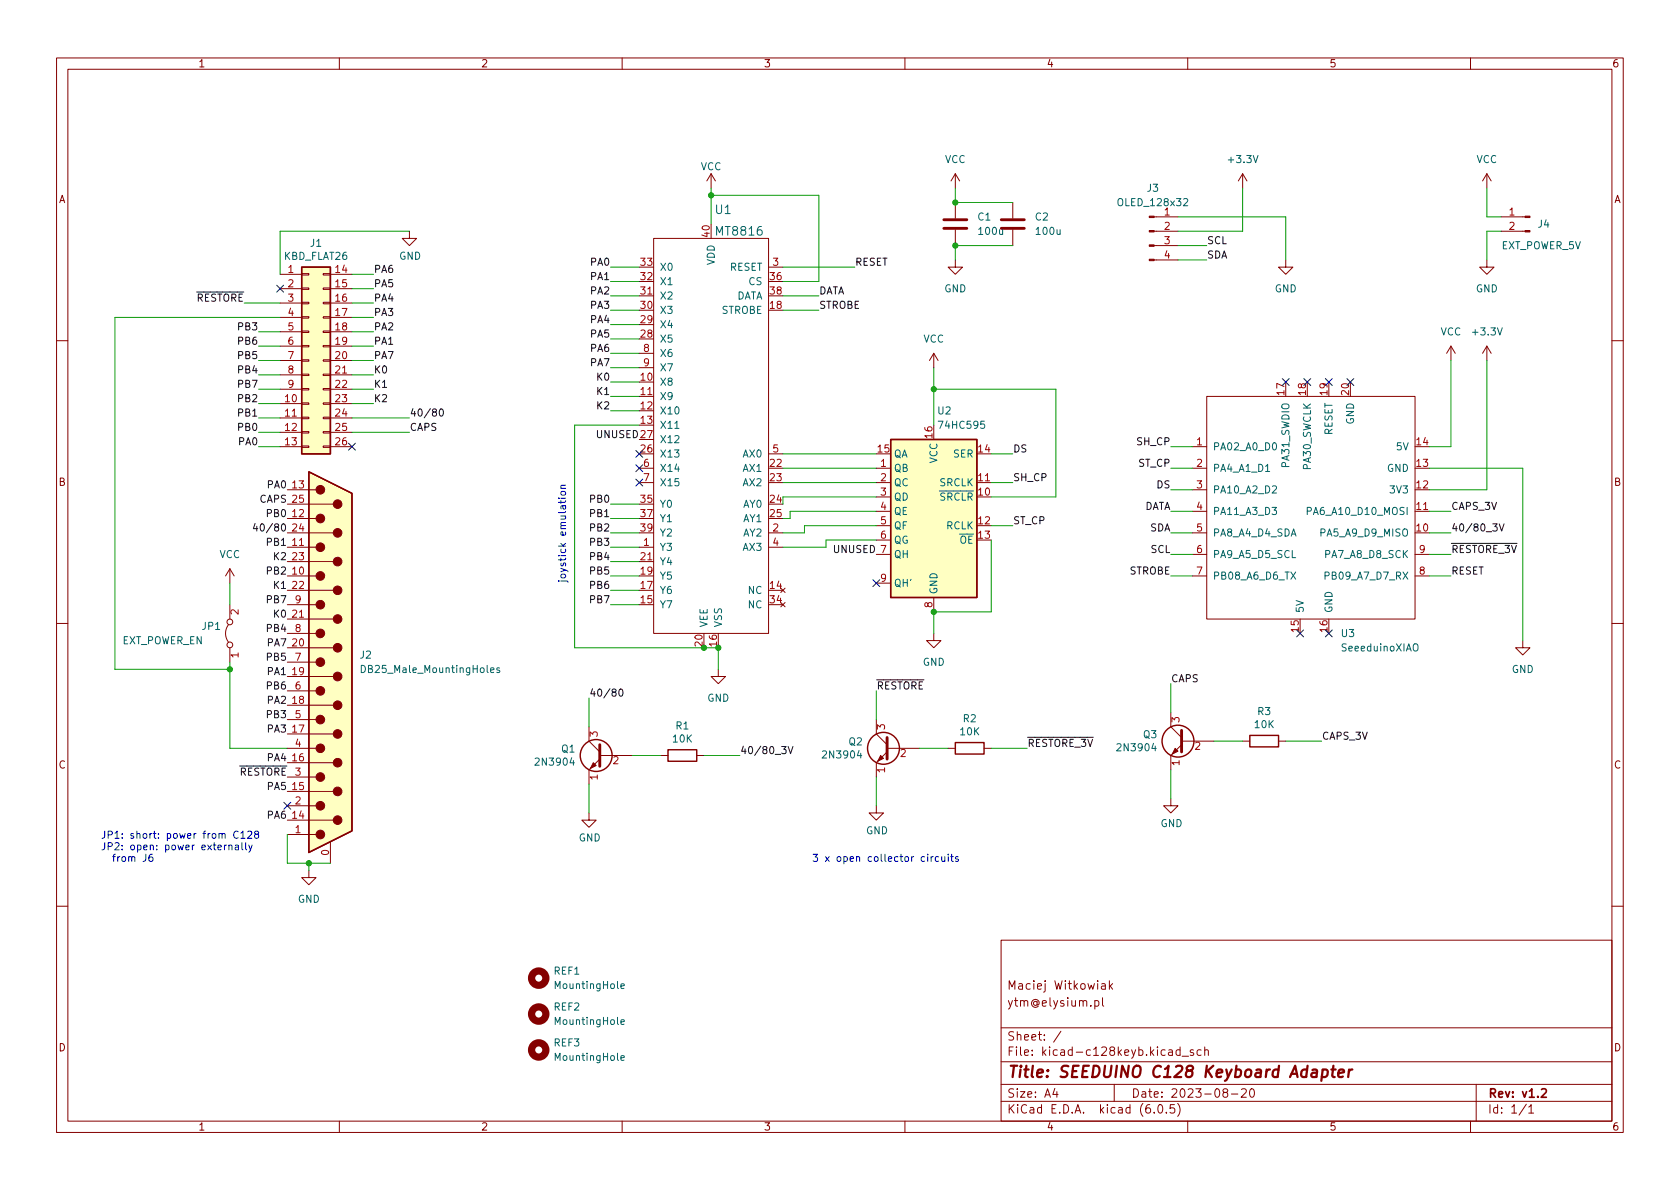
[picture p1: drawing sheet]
<svg xmlns="http://www.w3.org/2000/svg" width="297mm" height="210mm" viewBox="0 0 297 210" stroke-linecap="round" stroke-linejoin="round" font-family="sans-serif">
<g fill="none" stroke="#840000" stroke-width=".18">
<path d="M10 10.2h277v190.1h-277zM12 12.2h273v186.1h-273zM60 10.2v2M110 10.2v2M160 10.2v2M210 10.2v2M260 10.2v2M125.7 30.7l-.7 1.3M125.7 30.7v2.6M125.7 30.7l.8 1.3M168.9 30.7l-.8 1.3M168.9 30.7v2.6"/>
<path d="M168.9 35.8v2.8M168.9 30.7l.8 1.3M179.1 35.8v2.8M204.1 38.3h4.2M219.7 30.7l-.8 1.3M219.7 30.7v2.6M219.7 30.7l.8 1.3M262.9 30.7v2.6M262.9 30.7l-.8 1.3M262.9 30.7l.8 1.3M265.4 38.3h4.2M49.5 48.5h3.8"/>
<path d="M49.5 51h3.8M49.5 53.6h3.8M49.5 56.1h3.8M49.5 58.7h3.8M53.3 58.5h1.3v.3h-1.3zM53.3 56h1.3v.3h-1.3zM53.3 53.5h1.3v.2h-1.3zM53.3 50.9h1.3v.3h-1.3zM53.3 48.4h1.3v.2h-1.3zM57.1 58.5h1.3v.3h-1.3zM57.1 56h1.3v.3h-1.3zM57.1 53.5h1.3v.2h-1.3z"/>
<path d="M57.1 50.9h1.3v.3h-1.3zM57.1 48.4h1.3v.2h-1.3zM58.4 48.5h3.8M58.4 51h3.8M58.4 53.6h3.8M58.4 56.1h3.8M58.4 58.7h3.8M72.4 40.9v1.3h1.3l-1.3 1.2-1.3-1.2h1.3M113 52.3h2.6M115.6 42.2h20.3v69.8h-20.3zM135.9 47.2h2.5M168.9 46v1.2h1.3l-1.3 1.3-1.3-1.3h1.3"/>
<path d="M168.9 40.6v2.8M179.1 40.6v2.8M204.1 46h4.2M204.1 43.4h4.2M204.1 40.9h4.2M227.3 46v1.2h1.3l-1.3 1.3-1.2-1.3h1.2M262.9 46v1.2h1.3l-1.3 1.3-1.3-1.3h1.3M265.4 40.9h4.2M10 60.2h2M49.5 71.4h3.8M49.5 73.9h3.8M49.5 76.4h3.8"/>
<path d="M49.5 79h3.8M49.5 61.2h3.8M49.5 63.7h3.8M49.5 66.3h3.8M49.5 68.8h3.8M53.3 78.9h1.3v.2h-1.3zM53.3 76.3h1.3v.3h-1.3zM53.3 73.8h1.3v.2h-1.3zM53.3 71.2h1.3v.3h-1.3zM53.3 68.7h1.3v.3h-1.3zM53.3 66.2h1.3v.2h-1.3zM53.3 63.6h1.3v.3h-1.3z"/>
<path d="M53.3 61.1h1.3v.2h-1.3zM57.1 78.9h1.3v.2h-1.3zM57.1 76.3h1.3v.3h-1.3zM57.1 73.8h1.3v.2h-1.3zM57.1 71.2h1.3v.3h-1.3zM57.1 68.7h1.3v.3h-1.3zM57.1 66.2h1.3v.2h-1.3zM57.1 63.6h1.3v.3h-1.3zM57.1 61.1h1.3v.2h-1.3zM58.4 71.4h3.8M58.4 73.9h3.8M58.4 76.4h3.8"/>
<path d="M58.4 79h3.8M58.4 61.2h3.8M58.4 63.7h3.8M58.4 66.3h3.8M58.4 68.8h3.8M113 70.1h2.6M113 62.5h2.6M113 65h2.6M165.1 62.5l-.8 1.2M165.1 62.5v2.5M165.1 62.5l.8 1.2M210.8 79h2.6"/>
<path d="M213.4 70.1h36.8v39.4h-36.8zM256.5 61.2l-.7 1.3M256.5 61.2v2.5M256.5 61.2l.8 1.3M262.9 61.2l-.8 1.3M262.9 61.2v2.5M262.9 61.2l.8 1.3M285 60.2h2M50.8 99.3h8.1M50.8 96.8h5.1M50.8 94.2h8.1M50.8 91.7h5.1"/>
<path d="M50.8 89.1h8.1M50.8 86.6h5.1M113 99.3h2.6M113 96.8h2.6M113 82.8h2.6M113 85.3h2.6M135.9 96.8h2.5M135.9 94.2h2.5M135.9 80.3h2.5M154.9 82.8h2.6M154.9 85.3h2.6M154.9 90.4h2.6"/>
<path d="M154.9 98h2.6M154.9 87.9h2.6M154.9 93h2.6M154.9 95.5h2.6M172.7 85.3h2.6M210.8 94.2h2.6M210.8 86.6h2.6M210.8 82.8h2.6M210.8 90.4h2.6M210.8 98h2.6M250.2 90.4h2.5M250.2 98h2.5"/>
<path d="M10 110.2h2M40.4 110.5a2.54 2.54 0 0 0 0 3M40.6 100.6v2.5M40.6 106.9v2.6M40.6 114.5v2.6M40.6 100.6l-.7 1.2M40.6 100.6l.8 1.2M50.8 119.6h8.1M50.8 117.1h5.1M50.8 114.5h8.1M50.8 112h5.1M50.8 109.5h8.1"/>
<path d="M50.8 106.9h5.1M50.8 104.4h8.1M50.8 101.8h5.1M127 118.4v1.2h1.3l-1.3 1.3-1.3-1.3h1.3M138 106.5l.8 .8M138 104l.8 .8M138.8 106.5l-.8 .8M138.8 104l-.8 .8M154.9 103.1h2.6M165.1 112v1.3h1.3l-1.3 1.2-1.3-1.2h1.3M165.1 105.7v2.5M210.8 101.8h2.6"/>
<path d="M250.2 101.8h2.5M269.2 113.3v1.2h1.3l-1.3 1.3-1.2-1.3h1.2M285 110.2h2M50.8 132.3h5.1M50.8 139.9h8.1M50.8 137.4h5.1M50.8 134.9h8.1M50.8 129.8h8.1M50.8 127.2h5.1M50.8 124.7h8.1M50.8 122.2h5.1M104.1 128.5v2.6l1.9 1.9"/>
<path d="M106 134.2l-1.9 1.9v2.6M106 133.6h5.8M116.8 133.6h1.3M123.2 133.6h1.3M154.9 127.2v2.6l1.9 1.9M156.8 133l-1.9 1.9v2.5M156.8 132.3h5.8M167.6 132.3h1.3M174 132.3h1.3M207 126v2.5l1.9 1.9M208.9 131.7l-1.9 1.9v2.5M208.9 131.1h5.7"/>
<path d="M219.7 131.1h1.3M226.1 131.1h1.2M50.8 147.6h5.1M50.8 145h8.1M50.8 142.5h5.1M54.6 153.9v1.3h1.3l-1.3 1.3-1.3-1.3h1.3M58.4 148.8v3.8M104.1 143.8v1.2h1.3l-1.3 1.3-1.2-1.3h1.2M154.9 142.5v1.3h1.3l-1.3 1.2-1.2-1.2h1.2M207 141.2v1.3h1.3l-1.3 1.3-1.3-1.3h1.3M10 160.2h2M177 166.3h108v32h-108z"/>
<path d="M193.6 177l.4-.1 .3 .3v.4l-.2 .3h-.5M193.6 176.9v1.5M194.8 174h.6v.9M194.9 176.4v1.3l.2 .2M195.4 174.3l-.5 .1a.29 .29 0 0 0-.2 .2 .29 .29 0 0 0 .2 .3h.5M196.1 173.4v1.5M196.3 174.4l.4 .5M196.7 173.9l-.6 .6M285 160.2h2M60 198.3v2M110 198.3v2M160 198.3v2"/>
<path d="M177 194.8h108M177 191.8h108M177 187.8h108M177 181.8h108M186.5 192.5l-.4 1h1M186.9 193v1M187.6 182.4l-1.3 1.9M197 191.8v3M204.1 196.7v.1M204.9 195.4l.2-.1a.81 .81 0 0 1 .6 .7 .81 .81 0 0 1-.3 .8h-.2a.81 .81 0 0 1-.6-.6 .81 .81 0 0 1 .3-.8zM206.2 196.7v.1M207.6 195.3h-.7v.7l.2-.1 .5 .1 .1 .2-.1 .5-.2 .1-.5-.1"/>
<path d="M208.2 195.1a1.72 1.72 0 0 1 0 2.3M208.6 185.7l-.4-.1-.3 .3v.4l.2 .3h.5M208.6 185.1v1.5M209 186.8h1.1M210 198.3v2M211 185.7l-.4-.1-.2 .2 .1 .3 .5 .1v.4h-.6M212.4 185.7l-.5-.1-.3 .3v.4l.2 .3h.6M213 185.8l.2-.2 .4 .1v.9M213 185.1v1.5M216.5 193.2l-.3-.3 .1-.2 .2-.2 .4 .1 .2 .2-.1 .2-.6 .2-.2 .3 .1 .4 .2 .1h.4l.2-.3-.1-.4-.2-.1M217.7 193.5h1.2M219.5 192.7l.6-.2 .2 .2 .1 .3-1 1h1"/>
<path d="M221.1 192.7l.2-.2a.81 .81 0 0 1 .6 .7 .81 .81 0 0 1-.3 .8h-.2a.81 .81 0 0 1-.3-1.3zM260 198.3v2M261 191.8v6.5M269.9 195.3l-1.3 1.9M270.3 195.8l.4-.5v1.5M270.3 196.8h.9"/>
<circle cx="40.6" cy="114" r=".51"/>
<circle cx="40.6" cy="110" r=".51"/>
</g>
<path d="M272.6 192.7l.5-.2 .2 .2 .1 .3-.9 1h.9" fill="none" stroke="#840000" stroke-width=".3"/>
<path d="M233.9 189.2l.2-.1 .5 .1 .2 .3-.1 .6a.66 .66 0 0 1-1 .3M233.9 189.1l-.3 2M235.4 189.1h.8M235.8 188.5l-.3 1.7 .1 .2 .4 .1M236.6 189.8l1-.2v-.4l-.6-.1-.3 .3v1l.1 .1 .6-.1M238.5 189.1l-.1 1.4M239.1 189.1l-.4 .1-.2 .3" fill="none" stroke="#840000" stroke-width=".4"/>
<g fill="none" stroke="#840000" stroke-width="1.3">
<circle cx="95.2" cy="173" r="1.27"/>
<circle cx="95.2" cy="179.3" r="1.27"/>
<circle cx="95.2" cy="185.7" r="1.27"/>
</g>
<g fill="none" stroke="#006464" stroke-width=".18">
<path d="M119.3 75.8h.7M225.2 78.4l.1-.1a.68 .68 0 0 1 .4 .6 .68 .68 0 0 1-.4 .7 .84 .84 0 0 1-.1-1.2zM223.8 83.4h.7M224.9 89.7h.8l-.4 .5 .3 .1v.6l-.1 .1-.6-.1M225 86l.5-.1 .2 .4-.8 .9h.8M231.1 90.4l.6-.1 .2-.2-.1-.3-.7-.1v1.3M63.9 117.7a.64 .64 0 0 1 .7 .6 .64 .64 0 0 1-.7 .6zM86.7 118.5l.6-.1v-.3h-.4l-.2 .2 .1 .6h.5M88.3 118.1h-.3l-.2 .2 .1 .1 .4 .2v.3h-.5M228.2 101.2l.9 1.2M229.1 101.2l-.9 1.2M234.3 101.8h.6l.1-.2-.1-.3-.6-.1v1.2"/>
<path d="M250.1 113.9h.1a.43 .43 0 0 1 .5 .4v.4a.42 .42 0 0 1-.4 .4 .42 .42 0 0 1-.4-.4v-.4zM109.8 174.4l.6-.1-.1-.3h-.3l-.2 .1v.7h.5M109.8 180.7l.6-.1-.1-.2-.3-.1-.2 .2v.6h.5M109.8 187.1l.6-.1-.1-.3h-.3l-.2 .1v.7h.5"/>
</g>
<path d="M166.9 38.9h4M177 38.9h4.1M166.9 40.4h4M177 40.4h4.1M106 131.7v3.8M156.8 130.4v3.8M208.9 129.2v3.8" fill="none" stroke="#840000" stroke-width=".51"/>
<g fill="#840000" stroke="#840000" stroke-width=".18">
<path d="M155.7 133.6l.5 .5-1 .5z"/>
<path d="M104.9 134.9l.5 .5-1 .5z"/>
<path d="M203.2 45.8h.9v.3h-.9z"/>
<path d="M203.2 43.3h.9v.3h-.9z"/>
<path d="M203.2 40.8h.9v.2h-.9z"/>
<path d="M203.2 38.2h.9v.3h-.9z"/>
<path d="M207.8 132.3l.5 .5-1 .5z"/>
<path d="M269.6 40.8h.9v.2h-.9z"/>
<path d="M269.6 38.2h.9v.3h-.9z"/>
<circle cx="56.6" cy="147.6" r=".76"/>
<circle cx="56.6" cy="142.5" r=".76"/>
<circle cx="56.6" cy="137.4" r=".76"/>
<circle cx="56.6" cy="132.3" r=".76"/>
<circle cx="56.6" cy="127.2" r=".76"/>
<circle cx="56.6" cy="122.2" r=".76"/>
<circle cx="56.6" cy="117.1" r=".76"/>
<circle cx="56.6" cy="112" r=".76"/>
<circle cx="56.6" cy="106.9" r=".76"/>
<circle cx="56.6" cy="101.8" r=".76"/>
<circle cx="56.6" cy="96.8" r=".76"/>
<circle cx="56.6" cy="91.7" r=".76"/>
<circle cx="56.6" cy="86.6" r=".76"/>
<circle cx="59.7" cy="145" r=".76"/>
<circle cx="59.7" cy="139.9" r=".76"/>
<circle cx="59.7" cy="134.9" r=".76"/>
<circle cx="59.7" cy="129.8" r=".76"/>
<circle cx="59.7" cy="124.7" r=".76"/>
<circle cx="59.7" cy="119.6" r=".76"/>
<circle cx="59.7" cy="114.5" r=".76"/>
<circle cx="59.7" cy="109.5" r=".76"/>
<circle cx="59.7" cy="104.4" r=".76"/>
<circle cx="59.7" cy="99.3" r=".76"/>
<circle cx="59.7" cy="94.2" r=".76"/>
<circle cx="59.7" cy="89.1" r=".76"/>
</g>
<g fill="none" stroke="#840000" stroke-width=".25">
<path d="M53.3 47.2h5.1v33.1h-5.1zM157.5 77.7h15.2v28h-15.2zM54.6 83.4l7.6 3.8v59.7l-7.6 3.8zM118.1 132.6h5.1v2h-5.1zM168.9 131.3h5.1v2h-5.1zM221 130h5.1v2.1h-5.1z"/>
<circle cx="105.4" cy="133.6" r="2.82"/>
<circle cx="156.2" cy="132.3" r="2.82"/>
<circle cx="208.3" cy="131.1" r="2.82"/>
</g>
<g fill="#ffffc2" stroke="#ffffc2" stroke-width=".18">
<path d="M54.6 83.4l7.6 3.8v59.7l-7.6 3.8z"/>
<path d="M53.3 47.2h5.1v33.1h-5.1z"/>
<path d="M157.5 77.7h15.2v28h-15.2z"/>
</g>
<path d="M77.8 72.4l.2-.1a.68 .68 0 0 1 .4 .7 .68 .68 0 0 1-.4 .6l-.2-.1-.1-.4zM45.1 92.6l-.3 .9h.8M45.4 93.1v.8M263.9 92.6h.8l-.4 .5 .4 .1v.6l-.2 .1-.6-.1M265.1 92.6l.4 1.3 .4-1.3M109.5 122l.2-.2a.68 .68 0 0 1 .5 .7 .68 .68 0 0 1-.5 .6l-.2-.1-.1-.4zM138.2 132h.8l-.4 .5 .3 .1v.6l-.2 .1-.5-.1M139.4 132l.4 1.3 .4-1.3" fill="none" stroke="#0f0f0f" stroke-width=".18"/>
<g fill="none" stroke="#0000c2" stroke-width=".18">
<path d="M98.7 88.1h.2M99.2 88.5v.5M99.2 88.1h.8M99.2 86.4h.8M99.2 87l.6-.1 .1 .1 .1 .3-.2 .3h-.4l-.2-.3zM100 88.5l-.2 .3h-1.1M100 85.8l-.8 .1v.3l.1 .2M25.8 151.1v.9a.41 .41 0 0 1-.5 .3M26.9 151.1h-.3a.86 .86 0 0 0 0 1.2l.4-.1v-.4l-.2-.3h-.2l-.3 .3M40.5 149.6l.2-.2 .3 .1v.8M40.5 149.4v.9M41.6 149.5h.5l.1 .8"/>
<path d="M42.1 147.1a.6 .6 0 0 0-.8 .4 .6 .6 0 0 0 .6 .7l.2-.1M42.2 149.7l-.5 .1-.1 .2 .1 .3 .5-.1M42.6 147.3l.4-.3v1.2M42.6 148.2h.7M42.8 149v1.1l.2 .2M43.4 149v1.1l.2 .2M43.8 147.1l.5-.1 .2 .3-.8 .9h.8M44 149.4l.3 .9M44.6 149.4l-.4 1.2-.2 .1M45.3 147.5l-.3-.2 .1-.2 .2-.1h.3l.1 .2v.2l-.6 .2-.1 .2v.2l.3 .2h.2l.2-.2v-.4l-.2-.1M164 151.1v.1M164 151.5v.8"/>
<path d="M164.6 151.5v.8M165 151.5l-.4 .2M166 151.5h-.4l-.2 .2 .1 .6h.5M166.5 151.5l.1 .8h.3l.2-.1M167.1 151.5v.8M167.7 151.1v.1M167.7 151.5v.8M168.1 151.5h.5M168.3 151.1v1l.3 .2M169.4 151.5h-.3l-.2 .2 .1 .1 .4 .2v.3h-.5"/>
</g>
<g fill="none" stroke="#009600" stroke-width=".18">
<path d="M125.7 34.5h19.1v15.3h-6.4M125.7 33.3v6.3M168.9 33.3v2.5h10.2M208.3 38.3h19v7.7M219.7 33.3v7.6h-11.4M262.9 33.3v5h2.5M43.2 53.6h6.3M45.7 58.7h3.8M49.5 56.1h-29.2v62.3h20.3M62.2 48.5h3.8M62.2 56.1h3.8M62.2 58.7h3.8"/>
<path d="M62.2 53.6h3.8M62.2 51h3.8M72.4 40.9h-22.9v7.6M107.9 47.2h5.1M107.9 54.9h5.1M107.9 49.8h5.1M107.9 52.3h5.1M107.9 59.9h5.1M107.9 57.4h5.1M138.4 47.2h12.7M138.4 54.9h6.4M138.4 52.3h6.4"/>
<path d="M179.1 43.4h-10.2v2.6M208.3 43.4h5.1M208.3 46h5.1M265.4 40.9h-2.5v5.1M45.7 63.7h3.8M45.7 61.2h3.8M45.7 66.3h3.8M45.7 76.4h3.8M45.7 73.9h3.8M45.7 71.4h3.8M45.7 79h3.8M45.7 68.8h3.8"/>
<path d="M62.2 63.7h3.8M62.2 61.2h3.8M62.2 66.3h3.8M62.2 76.4h10.2M62.2 73.9h10.2M62.2 71.4h3.8M62.2 68.8h3.8M107.9 65h5.1M107.9 62.5h5.1M107.9 67.6h5.1M107.9 70.1h5.1M107.9 72.6h5.1"/>
<path d="M113 75.2h-11.4v39.3h25.4v3.9M165.1 68.8h21.6v19.1h-11.4M165.1 65v10.2M207 79h3.8M256.5 63.7v15.3h-3.8M262.9 63.7v22.9h-10.2M107.9 94.2h5.1M107.9 91.7h5.1M107.9 96.8h5.1M107.9 89.1h5.1M107.9 99.3h5.1M138.4 87.9h16.5"/>
<path d="M138.4 82.8h16.5M138.4 85.3h16.5M138.4 80.3h16.5M154.9 93h-12.7v1.2h-3.8M154.9 90.4h-15.2v1.3h-1.3M154.9 95.5h-8.9v1.3h-7.6M175.3 93h3.8M175.3 85.3h3.8M175.3 80.3h3.8M175.3 95.5v12.7h-10.2v3.8M207 94.2h3.8M207 90.4h3.8"/>
<path d="M207 82.8h3.8M207 98h3.8M207 86.6h3.8M252.7 94.2h3.8M252.7 90.4h3.8M252.7 82.8h16.5v30.5M252.7 98h3.8M40.6 103.1v3.8M40.6 117.1v15.2h10.2M107.9 101.8h5.1M107.9 106.9h5.1M107.9 104.4h5.1"/>
<path d="M207 101.8h3.8M252.7 101.8h3.8M104.1 123.4v5.1M104.1 138.7v5.1M111.8 133.6h5M124.5 133.6h6.3M154.9 122.2v5M154.9 137.4v5.1M162.6 132.3h5M175.3 132.3h6.3M207 120.9v5.1M207 136.1v5.1"/>
<path d="M214.6 131.1h5.1M227.3 131.1h6.4M50.8 147.6v5h7.6M54.6 152.6v1.3"/>
</g>
<g fill="none" stroke="#000084" stroke-width=".18">
<path d="M48.9 50.4l1.2 1.3M50.1 50.4l-1.2 1.3M61.6 78.4l1.2 1.2M62.8 78.4l-1.2 1.2M112.4 79.6l1.2 1.3M113.6 79.6l-1.2 1.3M226.7 66.9l1.2 1.3M227.9 66.9l-1.2 1.3M230.5 66.9l1.2 1.3M231.7 66.9l-1.2 1.3M234.3 66.9l1.3 1.3M235.6 66.9l-1.3 1.3"/>
<path d="M238.2 66.9l1.2 1.3M239.4 66.9l-1.2 1.3M112.4 82.2l1.2 1.2M112.4 84.7l1.2 1.2M113.6 82.2l-1.2 1.2M113.6 84.7l-1.2 1.2M154.3 102.5l1.2 1.2M155.5 102.5l-1.2 1.2M229.3 111.4l1.2 1.2M230.5 111.4l-1.2 1.2M234.3 111.4l1.3 1.2M235.6 111.4l-1.3 1.2"/>
<path d="M50.2 141.9l1.2 1.2M51.4 141.9l-1.2 1.2"/>
</g>
<g fill="#009600" stroke="#009600" stroke-width=".18">
<circle cx="127" cy="114.5" r=".46"/>
<circle cx="124.5" cy="114.5" r=".46"/>
<circle cx="40.6" cy="118.4" r=".46"/>
<circle cx="54.6" cy="152.6" r=".46"/>
<circle cx="165.1" cy="108.2" r=".46"/>
<circle cx="165.1" cy="68.8" r=".46"/>
<circle cx="125.7" cy="34.5" r=".46"/>
<circle cx="168.9" cy="35.8" r=".46"/>
<circle cx="168.9" cy="43.4" r=".46"/>
</g>
<text font-size="2.8" fill="#840000" x="178" y="190.6">Title: SEEDUINO C128 Keyboard Adapter</text>
<g font-size="2.1" fill="#006464">
<text x="126.5" y="37.8">U1</text>
<text x="126.8" y="41.7">MT8816</text>
</g>
<g font-size="2.1" fill="#840000">
<text x="178" y="178">ytm@elysium.pl</text>
<text x="178" y="175">Maciej Witkowiak</text>
<text x="178" y="184">Sheet: /</text>
<text x="178" y="186.7">File: kicad-c128keyb.kicad_sch</text>
<text x="178" y="196.9">KiCad E.D.A. kicad (6.0.5)</text>
<text x="178" y="194.1">Size: A4</text>
<text x="200" y="194.1">Date: 2023-08-20</text>
<text x="263" y="194.1">Rev: v1.2</text>
<text x="263" y="196.9">Id: 1/1</text>
</g>
<g font-size="1.8" fill="#840000">
<text x="35" y="11.9">1</text>
<text x="85" y="11.9">2</text>
<text x="135" y="11.9">3</text>
<text x="185" y="11.9">4</text>
<text x="235" y="11.9">5</text>
<text x="285" y="11.9">6</text>
<text x="10.3" y="35.9">A</text>
<text x="285.3" y="35.9">A</text>
<text x="10.3" y="85.9">B</text>
<text x="285.3" y="85.9">B</text>
<text x="10.3" y="135.9">C</text>
<text x="285.3" y="135.9">C</text>
<text x="10.3" y="185.9">D</text>
<text x="285.3" y="185.9">D</text>
<text x="35" y="199.9">1</text>
<text x="85" y="199.9">2</text>
<text x="135" y="199.9">3</text>
<text x="185" y="199.9">4</text>
<text x="235" y="199.9">5</text>
<text x="285" y="199.9">6</text>
</g>
<g font-size="1.8" fill="#006464">
<text x="167" y="28.8">VCC</text>
<text x="217.4" y="28.8">+3.3V</text>
<text x="261" y="28.8">VCC</text>
<text x="123.9" y="30.1">VCC</text>
<text x="202.9" y="33.9">J3</text>
<text x="172.9" y="39">C1</text>
<text x="173.2" y="41.5">100u</text>
<text x="183.1" y="39">C2</text>
<text x="183.3" y="41.5">100u</text>
<text x="197.9" y="36.4">OLED_128x32</text>
<text x="272" y="40.3">J4</text>
<text x="50.2" y="45.9">KBD_FLAT26</text>
<text x="54.9" y="43.6">J1</text>
<text x="70.6" y="45.9">GND</text>
<text x="116.6" y="47.9">X0</text>
<text x="126.4" y="46.9" transform="rotate(-90 126.4 46.9)">VDD</text>
<text x="129" y="47.9">RESET</text>
<text x="265.4" y="44.1">EXT_POWER_5V</text>
<text x="116.6" y="53">X2</text>
<text x="116.6" y="50.4">X1</text>
<text x="130" y="53">DATA</text>
<text x="132.4" y="50.4">CS</text>
<text x="166.9" y="51.7">GND</text>
<text x="225.4" y="51.7">GND</text>
<text x="260.9" y="51.7">GND</text>
<text x="116.6" y="58">X4</text>
<text x="116.6" y="55.5">X3</text>
<text x="127.5" y="55.5">STROBE</text>
<text x="254.7" y="59.3">VCC</text>
<text x="260.6" y="59.3">+3.3V</text>
<text x="116.6" y="60.6">X5</text>
<text x="116.6" y="63.1">X6</text>
<text x="116.6" y="65.7">X7</text>
<text x="163.2" y="60.6">VCC</text>
<text x="116.6" y="68.2">X8</text>
<text x="116.6" y="70.7">X9</text>
<text x="116.6" y="73.3">X10</text>
<text x="116.6" y="75.8">X11</text>
<text x="165.8" y="73.3">U2</text>
<text x="166.3" y="75.8">74HC595</text>
<text x="235.6" y="77" transform="rotate(-90 235.6 77)">RESET</text>
<text x="239.4" y="75" transform="rotate(-90 239.4 75)">GND</text>
<text x="116.6" y="80.9">X13</text>
<text x="116.6" y="78.4">X12</text>
<text x="116.6" y="83.4">X14</text>
<text x="131.4" y="80.9">AX0</text>
<text x="131.4" y="83.4">AX1</text>
<text x="158" y="83.4">QB</text>
<text x="158" y="80.9">QA</text>
<text x="165.7" y="82" transform="rotate(-90 165.7 82)">VCC</text>
<text x="168.6" y="80.9">SER</text>
<text x="214.4" y="79.6">PA02_A0_D0</text>
<text x="214.4" y="83.4">PA4_A1_D1</text>
<text x="228" y="82.5" transform="rotate(-90 228 82.5)">PA31_SWDIO</text>
<text x="231.8" y="83" transform="rotate(-90 231.8 83)">PA30_SWCLK</text>
<text x="245.2" y="83.4">GND</text>
<text x="247" y="79.6">5V</text>
<text x="116.6" y="89.8">Y0</text>
<text x="116.6" y="86">X15</text>
<text x="131.4" y="86">AX2</text>
<text x="131.4" y="89.8">AY0</text>
<text x="158" y="86">QC</text>
<text x="158" y="88.5">QD</text>
<text x="164.7" y="88.5">~{SRCLR}</text>
<text x="166.1" y="86">SRCLK</text>
<text x="214.4" y="87.2">PA10_A2_D2</text>
<text x="246" y="87.2">3V3</text>
<text x="116.6" y="92.3">Y1</text>
<text x="116.6" y="94.9">Y2</text>
<text x="131.4" y="94.9">AY2</text>
<text x="131.4" y="92.3">AY1</text>
<text x="158" y="91.1">QE</text>
<text x="158" y="93.6">QF</text>
<text x="167.3" y="93.6">RCLK</text>
<text x="214.4" y="91.1">PA11_A3_D3</text>
<text x="214.4" y="94.9">PA8_A4_D4_SDA</text>
<text x="231.8" y="91.1">PA6_A10_D10_MOSI</text>
<text x="233.7" y="94.9">PA5_A9_D9_MISO</text>
<text x="38.8" y="98.7">VCC</text>
<text x="116.6" y="97.4">Y3</text>
<text x="116.6" y="99.9">Y4</text>
<text x="131.4" y="97.4">AX3</text>
<text x="158" y="96.1">QG</text>
<text x="158" y="98.7">QH</text>
<text x="168.3" y="96.1">~{OE}</text>
<text x="214.4" y="98.7">PA9_A5_D5_SCL</text>
<text x="234.5" y="98.7">PA7_A8_D8_SCK</text>
<text x="116.6" y="102.5">Y5</text>
<text x="116.6" y="107.6">Y7</text>
<text x="116.6" y="105">Y6</text>
<text x="132.3" y="107.6">NC</text>
<text x="132.3" y="105">NC</text>
<text x="158" y="103.8">QH'</text>
<text x="165.7" y="105.2" transform="rotate(-90 165.7 105.2)">GND</text>
<text x="214.4" y="102.5">PB08_A6_D6_TX</text>
<text x="234.8" y="102.5">PB09_A7_D7_RX</text>
<text x="21.5" y="113.9">EXT_POWER_EN</text>
<text x="35.8" y="111.4">JP1</text>
<text x="125.1" y="111" transform="rotate(-90 125.1 111)">VEE</text>
<text x="127.6" y="111" transform="rotate(-90 127.6 111)">VSS</text>
<text x="230.5" y="108.5" transform="rotate(-90 230.5 108.5)">5V</text>
<text x="235.6" y="108.5" transform="rotate(-90 235.6 108.5)">GND</text>
<text x="237.2" y="112.6">U3</text>
<text x="63.7" y="116.5">J2</text>
<text x="64.5" y="119">DB25_Male_MountingHoles</text>
<text x="163.1" y="117.7">GND</text>
<text x="237.4" y="115.2">SeeeduinoXIAO</text>
<text x="267.3" y="119">GND</text>
<text x="125" y="124.1">GND</text>
<text x="119" y="131.3">10K</text>
<text x="119.5" y="129">R1</text>
<text x="150.1" y="131.8">Q2</text>
<text x="169.8" y="130">10K</text>
<text x="170.3" y="127.7">R2</text>
<text x="202.2" y="130.5">Q3</text>
<text x="221.9" y="128.7">10K</text>
<text x="222.4" y="126.4">R3</text>
<text x="95" y="135.4">2N3904</text>
<text x="99.3" y="133.1">Q1</text>
<text x="145.8" y="134.1">2N3904</text>
<text x="197.8" y="132.8">2N3904</text>
<text x="102.3" y="148.8">GND</text>
<text x="153.1" y="147.5">GND</text>
<text x="205.2" y="146.2">GND</text>
<text x="52.6" y="159.6">GND</text>
<text x="98" y="172.3">REF1</text>
<text x="98" y="178.7">REF2</text>
<text x="98.4" y="174.9">MountingHole</text>
<text x="98" y="185">REF3</text>
<text x="98.4" y="181.2">MountingHole</text>
<text x="98.4" y="187.6">MountingHole</text>
</g>
<g font-size="1.8" fill="#a90000">
<text x="125.5" y="41.9" transform="rotate(-90 125.5 41.9)">40</text>
<text x="205.9" y="38.1">1</text>
<text x="205.9" y="40.6">2</text>
<text x="266.8" y="38.1">1</text>
<text x="266.8" y="40.6">2</text>
<text x="113.3" y="47">33</text>
<text x="136.7" y="47">3</text>
<text x="205.9" y="43.2">3</text>
<text x="205.9" y="45.7">4</text>
<text x="50.9" y="48.3">1</text>
<text x="50.9" y="50.8">2</text>
<text x="50.9" y="53.3">3</text>
<text x="59.3" y="48.3">14</text>
<text x="59.3" y="50.8">15</text>
<text x="59.3" y="53.3">16</text>
<text x="113.3" y="52.1">31</text>
<text x="113.3" y="49.5">32</text>
<text x="136.2" y="49.5">36</text>
<text x="136.2" y="52.1">38</text>
<text x="50.9" y="55.9">4</text>
<text x="50.9" y="58.4">5</text>
<text x="59.3" y="55.9">17</text>
<text x="59.3" y="58.4">18</text>
<text x="113.3" y="57.1">29</text>
<text x="113.3" y="54.6">30</text>
<text x="113.3" y="59.7">28</text>
<text x="136.2" y="54.6">18</text>
<text x="50.9" y="61">6</text>
<text x="50.9" y="63.5">7</text>
<text x="59.3" y="61">19</text>
<text x="59.3" y="63.5">20</text>
<text x="113.8" y="62.2">8</text>
<text x="113.8" y="64.8">9</text>
<text x="50.5" y="71.1">10</text>
<text x="50.9" y="66">8</text>
<text x="50.9" y="68.6">9</text>
<text x="59.3" y="66">21</text>
<text x="59.3" y="68.6">22</text>
<text x="59.3" y="71.1">23</text>
<text x="113.3" y="67.3">10</text>
<text x="113.3" y="69.8">11</text>
<text x="227.1" y="69.8" transform="rotate(-90 227.1 69.8)">17</text>
<text x="230.9" y="69.8" transform="rotate(-90 230.9 69.8)">18</text>
<text x="234.7" y="69.8" transform="rotate(-90 234.7 69.8)">19</text>
<text x="238.5" y="69.8" transform="rotate(-90 238.5 69.8)">20</text>
<text x="50.5" y="73.7">11</text>
<text x="50.5" y="76.2">12</text>
<text x="59.3" y="73.7">24</text>
<text x="59.3" y="76.2">25</text>
<text x="113.3" y="72.4">12</text>
<text x="113.3" y="74.9">13</text>
<text x="164.8" y="77.4" transform="rotate(-90 164.8 77.4)">16</text>
<text x="50.5" y="78.7">13</text>
<text x="59.3" y="78.7">26</text>
<text x="113.3" y="80">26</text>
<text x="113.8" y="82.5">6</text>
<text x="136.2" y="82.5">22</text>
<text x="136.7" y="80">5</text>
<text x="155.2" y="80">15</text>
<text x="155.7" y="82.5">1</text>
<text x="173" y="80">14</text>
<text x="211.6" y="78.7">1</text>
<text x="211.6" y="82.5">2</text>
<text x="250.5" y="82.5">13</text>
<text x="250.5" y="78.7">14</text>
<text x="51.7" y="86.4">13</text>
<text x="113.3" y="88.9">35</text>
<text x="113.8" y="85.1">7</text>
<text x="136.2" y="85.1">23</text>
<text x="155.7" y="85.1">2</text>
<text x="155.7" y="87.6">3</text>
<text x="173" y="87.6">10</text>
<text x="173" y="85.1">11</text>
<text x="211.6" y="86.4">3</text>
<text x="250.5" y="86.4">12</text>
<text x="51.7" y="91.4">12</text>
<text x="51.7" y="94">24</text>
<text x="113.3" y="91.4">37</text>
<text x="113.3" y="94">39</text>
<text x="136.2" y="91.4">25</text>
<text x="136.7" y="94">2</text>
<text x="155.7" y="90.2">4</text>
<text x="155.7" y="92.7">5</text>
<text x="155.7" y="95.2">6</text>
<text x="173" y="92.7">12</text>
<text x="173" y="95.2">13</text>
<text x="211.6" y="90.2">4</text>
<text x="211.6" y="94">5</text>
<text x="250.5" y="94">10</text>
<text x="250.5" y="90.2">11</text>
<text x="51.7" y="101.6">10</text>
<text x="51.7" y="96.5">11</text>
<text x="51.7" y="99.1">23</text>
<text x="113.3" y="101.6">19</text>
<text x="113.3" y="99.1">21</text>
<text x="113.8" y="96.5">1</text>
<text x="136.7" y="96.5">4</text>
<text x="211.6" y="97.8">6</text>
<text x="211.6" y="101.6">7</text>
<text x="251" y="101.6">8</text>
<text x="251" y="97.8">9</text>
<text x="51.7" y="104.1">22</text>
<text x="52.2" y="106.7">9</text>
<text x="113.3" y="106.7">15</text>
<text x="113.3" y="104.1">17</text>
<text x="136.2" y="106.7">34</text>
<text x="136.2" y="104.1">14</text>
<text x="155.7" y="102.9">9</text>
<text x="164.8" y="107.4" transform="rotate(-90 164.8 107.4)">8</text>
<text x="42.2" y="108.7" transform="rotate(-90 42.2 108.7)">2</text>
<text x="51.7" y="109.2">21</text>
<text x="52.2" y="111.8">8</text>
<text x="229.6" y="111.7" transform="rotate(-90 229.6 111.7)">15</text>
<text x="234.7" y="111.7" transform="rotate(-90 234.7 111.7)">16</text>
<text x="42.2" y="116.3" transform="rotate(-90 42.2 116.3)">1</text>
<text x="51.7" y="119.4">19</text>
<text x="51.7" y="114.3">20</text>
<text x="52.2" y="116.8">7</text>
<text x="124.2" y="114.3" transform="rotate(-90 124.2 114.3)">20</text>
<text x="126.7" y="114.3" transform="rotate(-90 126.7 114.3)">16</text>
<text x="51.7" y="124.5">18</text>
<text x="52.2" y="121.9">6</text>
<text x="51.7" y="129.5">17</text>
<text x="52.2" y="127">5</text>
<text x="105.7" y="130.3" transform="rotate(-90 105.7 130.3)">3</text>
<text x="156.5" y="129" transform="rotate(-90 156.5 129)">3</text>
<text x="208.5" y="127.7" transform="rotate(-90 208.5 127.7)">3</text>
<text x="51.7" y="134.6">16</text>
<text x="52.2" y="132.1">4</text>
<text x="105.7" y="137.9" transform="rotate(-90 105.7 137.9)">1</text>
<text x="108.4" y="135.1">2</text>
<text x="156.5" y="136.6" transform="rotate(-90 156.5 136.6)">1</text>
<text x="159.2" y="133.9">2</text>
<text x="208.5" y="135.4" transform="rotate(-90 208.5 135.4)">1</text>
<text x="211.3" y="132.6">2</text>
<text x="51.7" y="139.7">15</text>
<text x="52.2" y="142.2">2</text>
<text x="51.7" y="144.8">14</text>
<text x="52.2" y="147.3">1</text>
<text x="58.2" y="151.2" transform="rotate(-90 58.2 151.2)">0</text>
</g>
<g font-size="1.8" fill="#0f0f0f">
<text x="104.5" y="47">PA0</text>
<text x="151.1" y="47">RESET</text>
<text x="213.4" y="45.7">SDA</text>
<text x="213.4" y="43.2">SCL</text>
<text x="33.3" y="53.3">~{RESTORE}</text>
<text x="66" y="48.2">PA6</text>
<text x="66" y="50.8">PA5</text>
<text x="66" y="53.3">PA4</text>
<text x="104.5" y="52.1">PA2</text>
<text x="104.5" y="49.5">PA1</text>
<text x="144.8" y="52.1">DATA</text>
<text x="42.3" y="58.4">PB3</text>
<text x="66" y="58.4">PA2</text>
<text x="66" y="55.9">PA3</text>
<text x="104.5" y="54.6">PA3</text>
<text x="104.5" y="57.1">PA4</text>
<text x="104.5" y="59.7">PA5</text>
<text x="144.8" y="54.6">STROBE</text>
<text x="42.3" y="63.5">PB5</text>
<text x="42.3" y="60.9">PB6</text>
<text x="66" y="60.9">PA1</text>
<text x="66" y="63.5">PA7</text>
<text x="104.5" y="64.8">PA7</text>
<text x="104.5" y="62.2">PA6</text>
<text x="42.3" y="66">PB4</text>
<text x="42.3" y="71.1">PB2</text>
<text x="42.3" y="68.6">PB7</text>
<text x="66" y="66">K0</text>
<text x="66" y="68.6">K1</text>
<text x="66" y="71.1">K2</text>
<text x="105.7" y="69.8">K1</text>
<text x="105.7" y="67.3">K0</text>
<text x="42.3" y="73.6">PB1</text>
<text x="42.3" y="76.2">PB0</text>
<text x="72.4" y="76.2">CAPS</text>
<text x="72.4" y="73.6">40/80</text>
<text x="105.6" y="77.5">UNUSED27</text>
<text x="105.7" y="72.4">K2</text>
<text x="42.3" y="78.7">PA0</text>
<text x="179.1" y="80">DS</text>
<text x="201.1" y="78.7">SH_CP</text>
<text x="201.3" y="82.5">ST_CP</text>
<text x="45.9" y="88.9">CAPS 25</text>
<text x="47.4" y="86.3">PA0</text>
<text x="104.5" y="88.9">PB0</text>
<text x="179.1" y="85.1">SH_CP</text>
<text x="204.6" y="86.3">DS</text>
<text x="46.4" y="94">40/80</text>
<text x="47.4" y="91.4">PB0</text>
<text x="104.5" y="94">PB2</text>
<text x="104.5" y="91.4">PB1</text>
<text x="179.1" y="92.7">ST_CP</text>
<text x="202.1" y="90.2">DATA</text>
<text x="203.3" y="94">SDA</text>
<text x="256.5" y="94">40/80_3V</text>
<text x="256.5" y="90.2">CAPS_3V</text>
<text x="47.4" y="101.6">PB2</text>
<text x="47.4" y="96.5">PB1</text>
<text x="48.5" y="99">K2</text>
<text x="104.5" y="99">PB4</text>
<text x="104.5" y="101.6">PB5</text>
<text x="104.5" y="96.5">PB3</text>
<text x="147.5" y="97.8">UNUSED 7</text>
<text x="199.6" y="101.6">STROBE</text>
<text x="203.5" y="97.8">SCL</text>
<text x="256.5" y="97.8">~{RESTORE_3V}</text>
<text x="256.5" y="101.6">RESET</text>
<text x="47.4" y="106.7">PB7</text>
<text x="48.5" y="104.1">K1</text>
<text x="104.5" y="106.7">PB7</text>
<text x="104.5" y="104.1">PB6</text>
<text x="47.4" y="111.7">PB4</text>
<text x="48.5" y="109.2">K0</text>
<text x="47.4" y="114.3">PA7</text>
<text x="47.4" y="116.8">PB5</text>
<text x="47.4" y="119.4">PA1</text>
<text x="47.4" y="124.4">PA2</text>
<text x="47.4" y="121.9">PB6</text>
<text x="104.1" y="123.2">40/80</text>
<text x="154.9" y="121.9">~{RESTORE}</text>
<text x="207" y="120.6">CAPS</text>
<text x="47.4" y="127">PB3</text>
<text x="47.4" y="129.5">PA3</text>
<text x="233.7" y="130.8">CAPS_3V</text>
<text x="40.9" y="137.1">~{RESTORE} 3</text>
<text x="47.4" y="134.6">PA4</text>
<text x="130.8" y="133.3">40/80_3V</text>
<text x="181.6" y="132.1">~{RESTORE_3V}</text>
<text x="47.4" y="139.7">PA5</text>
<text x="47.4" y="144.8">PA6</text>
</g>
<text font-size="1.8" fill="#009600" x="136.2" y="88.9">24</text>
<g font-size="1.8" fill="#0000c2">
<text x="100.1" y="103.1" transform="rotate(-90 100.1 103.1)">joystick emulation</text>
<text x="17.8" y="148.3">JP1: short: power from C128</text>
<text x="17.8" y="150.3">JP2: open: power externally</text>
<text x="18.8" y="152.4">from J6</text>
<text x="143.5" y="152.4">3 x open collector circuits</text>
</g>
</svg>
